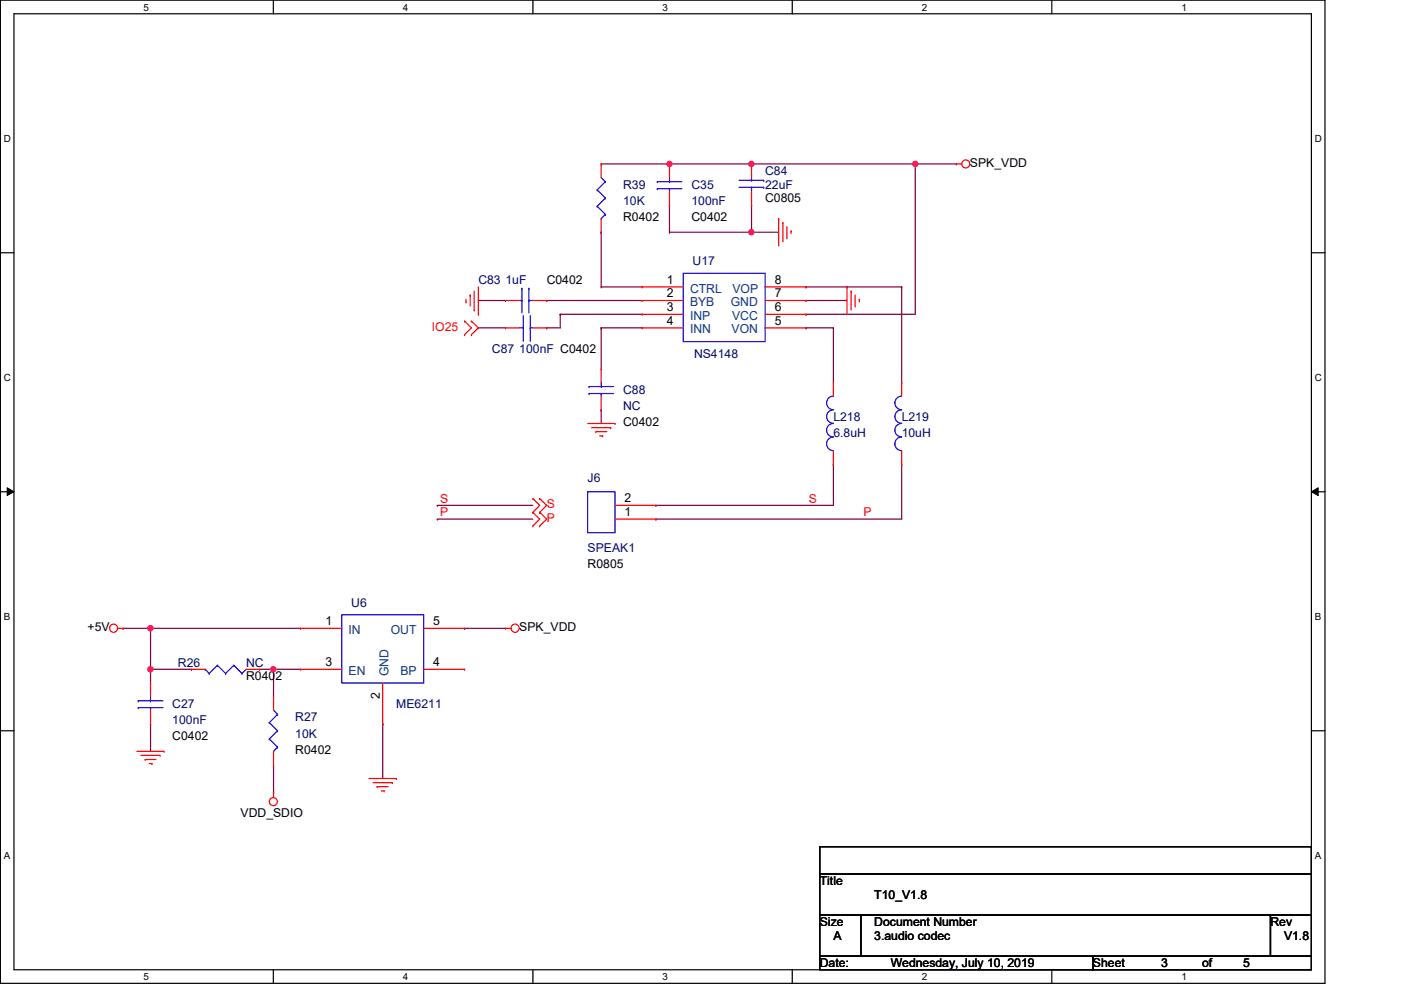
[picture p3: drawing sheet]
<svg xmlns="http://www.w3.org/2000/svg" width="297mm" height="210mm" viewBox="0 0 297 210" stroke-linecap="round" stroke-linejoin="round" font-family="sans-serif">
<path d="M.1 0h280.8v208.5h-280.8zM3 2.9h275v202.7h-275z" fill="none" stroke="#000" stroke-width=".25"/>
<g fill="#fff">
<path d="M30.4 .3h1.2v2.4h-1.2z"/>
<path d="M30.4 205.9h1.2v2.3h-1.2z"/>
</g>
<path d="M58 0v2.9M58 205.6v2.9" fill="none" stroke="#000" stroke-width=".25"/>
<g fill="#fff">
<path d="M85.4 .3h1.2v2.4h-1.2z"/>
<path d="M85.4 205.9h1.2v2.3h-1.2z"/>
</g>
<path d="M113 0v2.9M113 205.6v2.9" fill="none" stroke="#000" stroke-width=".25"/>
<g fill="#fff">
<path d="M140.5 .3h1.1v2.4h-1.1z"/>
<path d="M140.5 205.9h1.1v2.3h-1.1z"/>
</g>
<path d="M168 0v2.9M168 205.6v2.9" fill="none" stroke="#000" stroke-width=".25"/>
<g fill="#fff">
<path d="M195.4 .3h1.2v2.4h-1.2z"/>
<path d="M195.4 205.9h1.2v2.3h-1.2z"/>
</g>
<path d="M223 0v2.9M223 205.6v2.9" fill="none" stroke="#000" stroke-width=".25"/>
<g fill="#fff">
<path d="M250.5 .3h1.1v2.4h-1.1z"/>
<path d="M250.5 205.9h1.1v2.3h-1.1z"/>
<path d="M.8 28.2h1.5v2.4h-1.5z"/>
<path d="M278.8 28.2h1.4v2.4h-1.4z"/>
<path d="M.8 78.9h1.5v2.3h-1.5z"/>
<path d="M278.8 78.9h1.4v2.3h-1.4z"/>
</g>
<path d="M.1 53.6h2.9M278 53.6h2.9" fill="none" stroke="#000" stroke-width=".25"/>
<g fill="#fff">
<path d="M.8 129.6h1.4v2.3h-1.4z"/>
<path d="M278.8 129.6h1.3v2.3h-1.3z"/>
</g>
<path d="M.1 104.3h2.9M278 104.3h2.9" fill="none" stroke="#000" stroke-width=".25"/>
<path d="M1.5 103.4l1.5 .9-1.5 .8zM278 104.3l1.5-.9v1.7z" fill="#000"/>
<path d="M1.5 103.4l1.5 .9-1.5 .8zM278 104.3l1.5-.9v1.7z" fill="none" stroke="#000" stroke-width=".21"/>
<g fill="#fff">
<path d="M.8 180.3h1.4v2.3h-1.4z"/>
<path d="M278.8 180.3h1.3v2.3h-1.3z"/>
</g>
<path d="M.1 154.9h2.9M278 154.9h2.9" fill="none" stroke="#000" stroke-width=".25"/>
<path d="M141.9 34.8h.1M141.9 34.8h17.4M127.5 49.2h.1M127.5 49.2v11.6M101.4 63.7h.1M101.4 63.7h5.8M115.9 63.7h.1M115.9 63.7h20.2M127.5 60.8h.1M127.5 60.8h8.6" fill="none" stroke="#7f003f" stroke-width=".25"/>
<circle cx="159.3" cy="34.8" r=".56" fill="#f0f"/>
<circle cx="159.3" cy="34.8" r=".56" fill="none" stroke="#f0f" stroke-width=".25"/>
<circle cx="141.9" cy="34.8" r=".56" fill="#f0f"/>
<circle cx="141.9" cy="34.8" r=".56" fill="none" stroke="#f0f" stroke-width=".25"/>
<path d="M141.9 43.5h.1M141.9 43.5v5.7M159.3 49.2h.1M159.3 49.2h5.8" fill="none" stroke="#7f003f" stroke-width=".25"/>
<circle cx="159.3" cy="49.2" r=".56" fill="#f0f"/>
<circle cx="159.3" cy="49.2" r=".56" fill="none" stroke="#f0f" stroke-width=".25"/>
<path d="M159.3 34.8h.1M159.3 34.8h34.8M194.1 34.8h.1M194.1 34.8v31.8h-23.2M159.3 43.5h.1M159.3 43.5v5.7M170.9 66.6h.1M170.9 63.7h.1M170.9 63.7h8.7" fill="none" stroke="#7f003f" stroke-width=".25"/>
<circle cx="194" cy="34.8" r=".56" fill="#f0f"/>
<circle cx="194" cy="34.8" r=".56" fill="none" stroke="#f0f" stroke-width=".25"/>
<g fill="none" stroke="#7f003f" stroke-width=".25">
<path d="M127.5 34.8h.1M127.5 34.8h14.4M141.9 49.2h.1M141.9 49.2h17.4M101.4 69.5h.1M101.4 69.5h5.8M115.9 69.5h.1M118.8 66.6h.1M118.8 66.6v2.9h-2.9M118.8 66.6h17.3M127.5 69.5h.1M127.5 69.5h8.6"/>
<path d="M127.5 69.5v8.7M170.9 69.5h.1M170.9 60.8h.1M170.9 69.5h5.8M170.9 60.8h20.3M176.7 69.5h.1M176.7 69.5v11.6M191.2 60.8h.1M191.2 60.8v20.3M127.5 86.9h.1M127.5 86.9v2.9M176.7 98.5h.1"/>
<path d="M176.7 98.5v8.6h-37.6M191.2 98.5h.1M191.2 98.5v11.6h-52.1M92.7 110.1h.1M92.7 107.1h.1M92.7 110.1h20.3M92.7 107.1h20.3M139.1 110.1h.1M139.1 107.1h.1M31.9 133.2h.1M31.9 133.2h31.9M58 141.9h.1"/>
<path d="M58 141.9h5.8M81.1 153.5h.1M81.1 153.5v11.6"/>
</g>
<circle cx="31.9" cy="133.2" r=".57" fill="#f0f"/>
<circle cx="31.9" cy="133.2" r=".57" fill="none" stroke="#f0f" stroke-width=".25"/>
<path d="M31.9 141.9h.1M31.9 141.9v2.9" fill="none" stroke="#7f003f" stroke-width=".25"/>
<circle cx="31.9" cy="141.9" r=".56" fill="#f0f"/>
<circle cx="31.9" cy="141.9" r=".56" fill="none" stroke="#f0f" stroke-width=".25"/>
<path d="M26.1 133.2h.1M26.1 133.2h5.8M31.9 133.2h.1M31.9 133.2v8.7h8.7M98.5 133.2h.1M98.5 133.2h8.7M31.9 153.5h.1M31.9 153.5v5.8M40.6 141.9h.1M58 141.9h.1M58 141.9v5.8" fill="none" stroke="#7f003f" stroke-width=".25"/>
<circle cx="57.9" cy="141.9" r=".56" fill="#f0f"/>
<circle cx="57.9" cy="141.9" r=".56" fill="none" stroke="#f0f" stroke-width=".25"/>
<path d="M194.1 34.8h.1M194.1 34.8h8.7M55.1 141.9h.1M55.1 141.9h2.9M58 168h.1M58 162.2v5.8" fill="none" stroke="#7f003f" stroke-width=".25"/>
<g fill="none" stroke="#f00" stroke-width=".25">
<path d="M127.5 34.8h.1M127.5 34.8v2.9M141.9 34.8h.1M141.9 34.8v2.9M159.3 34.8h.1M159.3 34.8v2.9M202.8 34.8h.1M202.8 34.8h1.1M127.5 49.2h.1M127.5 46.4v2.8M141.9 43.5h.1M141.9 40.6v2.9"/>
<path d="M159.3 43.5h.1M159.3 40.6v2.9M165.1 46.4h.1M165.1 46.4v5.8M166 47.2h.1M166 47.2v4.1M166.8 50.4h.1M166.8 48.1v2.3M167.7 49h.1M167.7 49v.5M98.5 68.1h.1M98.5 71h.1"/>
<path d="M98.5 68.1l1.4 1.4-1.4 1.5M98.8 64h.1M98.8 63.5v.5M99.7 62.6h.1M99.7 62.6v2.3M99.9 71h.1M99.9 68.1h.1M99.9 68.1l1.5 1.4-1.5 1.5M100.5 65.7h.1M100.5 61.7v4M101.4 66.6h.1M101.4 60.8v5.8"/>
<path d="M107.2 63.7h.1M107.2 69.5h.1M107.2 63.7h2.9M107.2 69.5h2.9M113 63.7h2.9M113 69.5h2.9M115.9 63.7h.1M115.9 69.5h.1M127.5 78.2h.1M127.5 78.2v2.9M136.1 60.8h.1M136.1 63.7h.1"/>
<path d="M136.1 66.6h.1M136.1 69.5h.1M136.1 60.8h8.8M136.1 63.7h8.8M136.1 66.6h8.8M136.1 69.5h8.8M162.2 60.8h8.7M162.2 63.7h8.7M162.2 66.6h8.7M162.2 69.5h8.7M170.9 69.5h.1M170.9 66.6h.1"/>
<path d="M170.9 63.7h.1M170.9 60.8h.1M179.6 60.8h.1M179.6 60.8v5.8M180.5 61.7h.1M180.5 61.7v4M181.3 64.9h.1M181.3 62.6v2.3M182.2 63.5h.1M182.2 63.5v.5M124.6 89.8h5.8M125.4 90.7h4.1"/>
<path d="M126.3 91.5h.1M126.3 91.5h2.3M127.2 92.4h.6M127.5 86.9h.1M127.5 84v2.9M127.8 92.4h.1M129.5 90.7h.1M130.4 89.8h.1M176.7 98.5h.1M176.7 81.1h.1M176.7 81.1v2.9M176.7 95.6v2.9"/>
<path d="M191.2 98.5h.1M191.2 81.1h.1M191.2 81.1v2.9M191.2 95.6v2.9M113 108.6h.1M113 105.7h.1M113 111.5h.1M113 105.7l1.4 1.4-1.4 1.5M113 108.6l1.4 1.5-1.4 1.4M114.4 108.6h.1M114.4 105.7h.1M114.4 111.5h.1"/>
<path d="M114.4 105.7l1.5 1.4-1.5 1.5M114.4 108.6l1.5 1.5-1.5 1.4M130.4 110.1h8.7M130.4 107.1h8.7M139.1 110.1h.1M139.1 107.1h.1M25 133.2h1.1M26.1 133.2h.1M63.8 133.2h.1M63.8 133.2h8.7M89.8 133.2h8.7M98.5 133.2h.1"/>
<path d="M107.2 133.2h.1M107.2 133.2h1.2M29 159.3h5.8M31.9 153.5h.1M31.9 144.8h.1M31.9 144.8v2.9M31.9 150.6v2.9M34.8 159.3h.1M40.6 141.9h.1M40.6 141.9h2.9M52.2 141.9h2.9M55.1 141.9h.1"/>
<path d="M58 147.7h.1M58 147.7v2.9M58 159.3v2.9M63.8 141.9h.1M63.8 141.9h8.7M81.1 153.5h.1M81.1 144.8v8.7M89.8 141.9h8.7M98.5 141.9h.1M29.9 160.1h4M30.8 161h.1M30.8 161h2.3"/>
<path d="M31.6 161.9h.6M32.2 161.9h.1M33.9 160.1h.1M58 168h.1M58 162.2h.1M58 168v1.1M78.2 165.1h5.8M79.1 165.9h4.1M80 166.8h.1M80 166.8h2.3M80.9 167.7h.5M81.4 167.7h.1"/>
<path d="M83.2 165.9h.1M84 165.1h.1"/>
<circle cx="204.8" cy="34.8" r=".85"/>
<circle cx="24.1" cy="133.2" r=".86"/>
<circle cx="109.2" cy="133.2" r=".86"/>
<circle cx="57.9" cy="170" r=".85"/>
</g>
<path d="M173.8 179.5h104.2v5.8h-104.2zM173.8 185.3h104.2v8.7h-104.2zM173.8 194h8.7v8.7h-8.7zM182.5 194h86.9v8.7h-86.9zM269.4 194h8.6v8.7h-8.6zM173.8 202.7h57.9v2.9h-57.9zM231.7 202.7h46.3v2.9h-46.3z" fill="none" stroke="#000" stroke-width=".25"/>
<g fill="none" stroke="#00f" stroke-width=".25">
<path d="M127.5 37.7l.9 .8M128.4 38.5h.1M128.4 38.5l-1.8 1.8M139.4 38.5h.1M139.4 38.5h5.2M141.9 38.5h.1M141.9 37.7v.8M156.7 39.7h5.2M156.7 38.2h5.2M159.3 38.2h.1M159.3 39.7h.1M159.3 37.7v.5"/>
<path d="M159.3 39.7v.9M161.9 39.7h.1M161.9 38.2h.1M126.6 40.3h.1M126.6 43.7h.1M126.6 40.3l1.8 1.7M126.6 43.7l1.8 1.8M127.5 46.4h.1M128.4 42h.1M128.4 45.5h.1M128.4 42l-1.8 1.7M128.4 45.5l-.9 .9"/>
<path d="M139.4 40h.1M139.4 40h5.2M141.9 40h.1M141.9 40v.6M144.9 58h17.3v14.4h-17.3zM110.1 63.7h.6M110.1 69.5h.9M110.7 63.7h.1M110.7 61.1h.1M110.7 61.1v5.2M111 72.1h.1M111 69.5h.1"/>
<path d="M111 66.9v5.2M112.1 61.1h.1M112.1 63.7h.1M112.1 63.7h.9M112.1 61.1v5.2M112.4 69.5h.1M112.4 72.1h.1M112.4 69.5h.6M112.4 66.9v5.2M124.9 82h.1M124.9 83.4h.1M124.9 82h5.2"/>
<path d="M124.9 83.4h5.2M127.5 83.4h.1M127.5 82h.1M127.5 81.1v.9M127.5 83.4v.6M176.7 92.7a1.44 1.44 0 0 0-1.4 1.4 1.44 1.44 0 0 0 1.4 1.4M176.7 89.8a1.42 1.42 0 0 0-1.4 1.4 1.42 1.42 0 0 0 1.4 1.4M176.7 86.9a1.42 1.42 0 0 0-1.4 1.4 1.42 1.42 0 0 0 1.4 1.4M176.7 84a1.44 1.44 0 0 0-1.4 1.4 1.44 1.44 0 0 0 1.4 1.5M191.2 92.7a1.44 1.44 0 0 0-1.5 1.4 1.44 1.44 0 0 0 1.5 1.4M191.2 89.8a1.42 1.42 0 0 0-1.5 1.4 1.42 1.42 0 0 0 1.5 1.4M191.2 86.9a1.42 1.42 0 0 0-1.5 1.4 1.42 1.42 0 0 0 1.5 1.4"/>
<path d="M191.2 84a1.44 1.44 0 0 0-1.5 1.4 1.44 1.44 0 0 0 1.5 1.5M124.6 104.3h5.8v8.6h-5.8zM72.5 130.3h17.3v14.5h-17.3zM29.3 148.6h.1M29.3 150h.1M29.3 148.6h5.2M29.3 150h5.2M31.9 150h.1M31.9 148.6h.1M31.9 147.7v.9M31.9 150v.6M43.5 141.9h.1"/>
<path d="M43.5 141.9l.9 .9M44.4 142.8h.1M46.1 141.1h.1M46.1 141.1l1.7 1.7M46.1 141.1l-1.7 1.7M47.8 142.8h.1M49.6 141.1h.1M49.6 141.1l1.7 1.7M49.6 141.1l-1.8 1.7M51.3 142.8h.1M52.2 141.9l-.9 .9M57.1 153.2h.1"/>
<path d="M57.1 156.7h.1M57.1 153.2l1.7 1.7M57.1 156.7l1.7 1.7M58 159.3h.1M58 150.6l.8 .9M58.8 151.5h.1M58.8 154.9h.1M58.8 158.4h.1M58.8 151.5l-1.7 1.7M58.8 154.9l-1.7 1.8M58.8 158.4l-.8 .9"/>
</g>
<circle cx="159.3" cy="34.8" r=".56" fill="#f0f"/>
<circle cx="159.3" cy="34.8" r=".56" fill="none" stroke="#f0f" stroke-width=".25"/>
<circle cx="141.9" cy="34.8" r=".56" fill="#f0f"/>
<circle cx="141.9" cy="34.8" r=".56" fill="none" stroke="#f0f" stroke-width=".25"/>
<circle cx="159.3" cy="49.2" r=".56" fill="#f0f"/>
<circle cx="159.3" cy="49.2" r=".56" fill="none" stroke="#f0f" stroke-width=".25"/>
<circle cx="194" cy="34.8" r=".56" fill="#f0f"/>
<circle cx="194" cy="34.8" r=".56" fill="none" stroke="#f0f" stroke-width=".25"/>
<circle cx="31.9" cy="133.2" r=".57" fill="#f0f"/>
<circle cx="31.9" cy="133.2" r=".57" fill="none" stroke="#f0f" stroke-width=".25"/>
<circle cx="31.9" cy="141.9" r=".56" fill="#f0f"/>
<circle cx="31.9" cy="141.9" r=".56" fill="none" stroke="#f0f" stroke-width=".25"/>
<circle cx="57.9" cy="141.9" r=".56" fill="#f0f"/>
<circle cx="57.9" cy="141.9" r=".56" fill="none" stroke="#f0f" stroke-width=".25"/>
<g font-size="2.6">
<text x="205.7" y="35.3">SPK_VDD</text>
<text x="132.1" y="46.9">R0402</text>
<text x="146.6" y="46.9">C0402</text>
<text x="162.2" y="42.9">C0805</text>
<text x="115.9" y="60.3">C0402</text>
<text x="141.4" y="60.2">1</text>
<text x="141.4" y="63.1">2</text>
<text x="141.4" y="66">3</text>
<text x="164.3" y="66">6</text>
<text x="164.3" y="63.1">7</text>
<text x="164.3" y="60.2">8</text>
<text x="141.4" y="68.9">4</text>
<text x="164.3" y="68.9">5</text>
<text x="132.1" y="90.4">C0402</text>
<text x="132.4" y="106.5">2</text>
<text x="132.4" y="109.4">1</text>
<text x="124.6" y="120.5">R0805</text>
<text x="18.6" y="133.8">+5V</text>
<text x="69" y="132.6">1</text>
<text x="91.9" y="132.6">5</text>
<text x="110.1" y="133.8">SPK_VDD</text>
<text x="69" y="141.3">3</text>
<text x="91.9" y="141.3">4</text>
<text x="52.2" y="144.2">R0402</text>
<text x="80.5" y="148.3" transform="rotate(-90 80.5 148.3)">2</text>
<text x="36.5" y="157">C0402</text>
<text x="62.6" y="159.9">R0402</text>
<text x="51" y="173.2">VDD_SDIO</text>
<text x="173.8" y="187.7">Title</text>
<text x="185.4" y="190.6">T10_V1.8</text>
<text x="173.8" y="196.3">Size</text>
<text x="185.4" y="196.3">Document Number</text>
<text x="269.4" y="196.3">Rev</text>
<text x="176.7" y="199.3">A</text>
<text x="185.4" y="199.3">3.audio codec</text>
<text x="272.2" y="199.3">V1.8</text>
<text x="173.8" y="205.1">Date:</text>
<text x="188.8" y="205.1">Wednesday, July 10, 2019</text>
<text x="231.7" y="205.1">Sheet</text>
<text x="246.2" y="205.1">3</text>
<text x="254.9" y="205.1">of</text>
<text x="263.6" y="205.1">5</text>
</g>
<g font-size="2.6" fill="#00007f">
<text x="132.1" y="40">R39</text>
<text x="146.6" y="40">C35</text>
<text x="162.2" y="37.1">C84</text>
<text x="162.2" y="40">22uF</text>
<text x="132.1" y="43.5">10K</text>
<text x="146.6" y="43.5">100nF</text>
<text x="146.9" y="56.2">U17</text>
<text x="101.4" y="60.3">C83 1uF</text>
<text x="104.3" y="74.8">C87 100nF C0402</text>
<text x="147.1" y="75.9">NS4148</text>
<text x="132.1" y="83.4">C88</text>
<text x="132.1" y="86.9">NC</text>
<text x="176.7" y="89.2">L218</text>
<text x="191.2" y="89.2">L219</text>
<text x="176.7" y="92.7">6.8uH</text>
<text x="191.2" y="92.7">10uH</text>
<text x="124.6" y="102.2">J6</text>
<text x="124.6" y="117">SPEAK1</text>
<text x="74.5" y="128.6">U6</text>
<text x="37.7" y="141.4">R26</text>
<text x="52.2" y="141.4">NC</text>
<text x="36.5" y="150">C27</text>
<text x="36.5" y="153.5">100nF</text>
<text x="62.6" y="152.9">R27</text>
<text x="84" y="150">ME6211</text>
<text x="62.6" y="156.4">10K</text>
</g>
<g font-size="2.6" fill="#003f7f">
<text x="146.3" y="62">CTRL</text>
<text x="146.3" y="64.9">BYB</text>
<text x="154.9" y="64.9">GND</text>
<text x="155.3" y="62">VOP</text>
<text x="146.3" y="67.8">INP</text>
<text x="146.3" y="70.7">INN</text>
<text x="155.1" y="70.7">VON</text>
<text x="155.2" y="67.8">VCC</text>
<text x="73.9" y="134.4">IN</text>
<text x="82.8" y="134.4">OUT</text>
<text x="73.9" y="143.1">EN</text>
<text x="82.4" y="143.4" transform="rotate(-90 82.4 143.4)">GND</text>
<text x="84.9" y="143.1">BP</text>
</g>
<g font-size="2.6" fill="#f00">
<text x="91.6" y="70.1">IO25</text>
<text x="93.3" y="106.6">S</text>
<text x="115.9" y="107.7">S</text>
<text x="171.5" y="106.6">S</text>
<text x="93.3" y="109.5">P</text>
<text x="115.9" y="110.7">P</text>
<text x="183.1" y="109.5">P</text>
</g>
<g font-size="2.1">
<text x="30.4" y="2.2">5</text>
<text x="85.4" y="2.2">4</text>
<text x="140.5" y="2.2">3</text>
<text x="195.4" y="2.2">2</text>
<text x="250.5" y="2.2">1</text>
<text x=".8" y="30.1">D</text>
<text x="278.8" y="30.1">D</text>
<text x=".8" y="80.8">C</text>
<text x="278.8" y="80.8">C</text>
<text x=".8" y="131.5">B</text>
<text x="278.8" y="131.5">B</text>
<text x=".8" y="182.2">A</text>
<text x="278.8" y="182.2">A</text>
<text x="30.4" y="207.8">5</text>
<text x="85.4" y="207.8">4</text>
<text x="140.5" y="207.8">3</text>
<text x="195.4" y="207.8">2</text>
<text x="250.5" y="207.8">1</text>
</g>
</svg>
